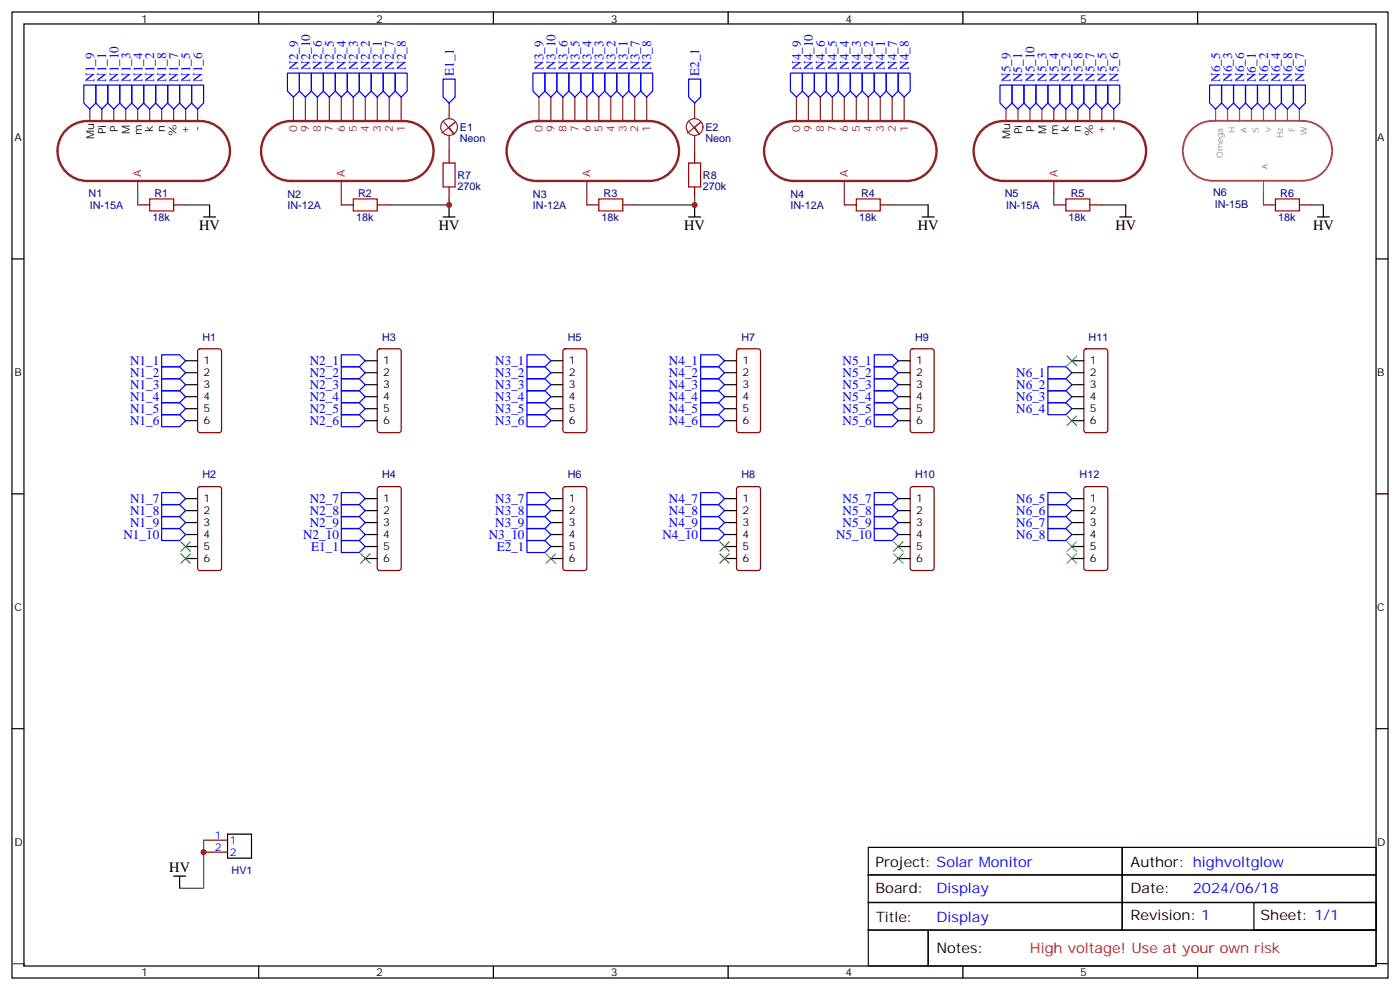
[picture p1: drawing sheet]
<svg xmlns="http://www.w3.org/2000/svg" width="412mm" height="291mm" viewBox="0 0 412 291" stroke-linecap="round" stroke-linejoin="round" font-family="sans-serif">
<g fill="none" stroke="#000" stroke-width=".35">
<path d="M3.5 3.5h405.4v284.4h-405.4zM7.1 7.1h398.2v277.2h-398.2zM76.2 3.5v3.6M145.3 3.5v3.6M214.5 3.5v3.6M283.6 3.5v3.6M352.8 3.5v3.6M3.5 76.2h3.6M60 63.9h3.5M61.7 60.3v3.6M130.5 63.9h3.6M132.3 60.3v3.6"/>
<path d="M202.8 63.9h3.6M204.6 60.3v3.6M271.6 63.9h3.6M273.4 60.3v3.6M329.8 63.9h3.6M331.6 60.3v3.6M388.1 63.9h3.5M389.8 60.3v3.6M405.3 76.2h3.6M54.7 106.2h3.5M54.7 109.7h3.5M54.7 113.2h3.5"/>
<path d="M54.7 116.8h3.5M107.6 106.2h3.5M107.6 109.7h3.5M107.6 113.2h3.5M107.6 116.8h3.5M162.3 106.2h3.5M162.3 109.7h3.5M162.3 113.2h3.5M162.3 116.8h3.5M213.4 106.2h3.6M213.4 109.7h3.6M213.4 113.2h3.6"/>
<path d="M213.4 116.8h3.6M264.6 106.2h3.5M264.6 109.7h3.5M264.6 113.2h3.5M264.6 116.8h3.5M315.7 106.2h3.6M315.7 109.7h3.6M315.7 113.2h3.6M315.7 116.8h3.6M54.7 120.3h3.5M54.7 123.8h3.5M107.6 120.3h3.5"/>
<path d="M107.6 123.8h3.5M162.3 120.3h3.5M162.3 123.8h3.5M213.4 120.3h3.6M213.4 123.8h3.6M264.6 120.3h3.5M264.6 123.8h3.5M315.7 120.3h3.6M315.7 123.8h3.6M3.5 145.3h3.6M54.7 146.8h3.5M54.7 150.3h3.5"/>
<path d="M54.7 153.8h3.5M54.7 157.3h3.5M107.6 146.8h3.5M107.6 150.3h3.5M107.6 153.8h3.5M107.6 157.3h3.5M162.3 146.8h3.5M162.3 150.3h3.5M162.3 153.8h3.5M162.3 157.3h3.5M213.4 146.8h3.6M213.4 150.3h3.6"/>
<path d="M213.4 153.8h3.6M213.4 157.3h3.6M264.6 146.8h3.5M264.6 150.3h3.5M264.6 153.8h3.5M264.6 157.3h3.5M315.7 146.8h3.6M315.7 150.3h3.6M315.7 153.8h3.6M315.7 157.3h3.6M405.3 145.3h3.6M54.7 160.9h3.5"/>
<path d="M54.7 164.4h3.5M107.6 160.9h3.5M107.6 164.4h3.5M162.3 160.9h3.5M162.3 164.4h3.5M213.4 160.9h3.6M213.4 164.4h3.6M264.6 160.9h3.5M264.6 164.4h3.5M315.7 160.9h3.6M315.7 164.4h3.6M3.5 214.5h3.6"/>
<path d="M405.3 214.5h3.6M51.2 257.9h3.5M52.9 257.9v3.5M67 245.5h7.1v7.1h-7.1zM255.8 249.4h74.8v8.1h-74.8zM255.8 257.5h74.8v8.1h-74.8zM330.6 257.5h74.7v8.1h-74.7zM330.6 249.4h74.7v8.1h-74.7zM255.8 265.6h74.8v8.2h-74.8zM255.8 273.8h17.6v10.5h-17.6zM273.4 273.8h131.9v10.5h-131.9zM330.6 265.6h74.7v8.2h-74.7z"/>
<path d="M369.4 265.6h35.9v8.2h-35.9zM7.1 283.6v.7M76.2 284.3v3.6M145.3 284.3v3.6M214.5 284.3v3.6M283.6 284.3v3.6M352.8 284.3v3.6M405.3 283.6h3.6"/>
</g>
<path d="M3.5 283.6h3.6" fill="none" stroke="#090" stroke-width=".35"/>
<path d="M19.5 38.2a8.8 8.8 0 0 1 6.3-2.6h33.1a8.8 8.8 0 0 1 8.8 8.9 8.8 8.8 0 0 1-8.8 8.8h-33.1a8.8 8.8 0 0 1-8.2-5.5 8.8 8.8 0 0 1 1.9-9.6zM79.5 38.2a8.8 8.8 0 0 1 6.2-2.6h33.2a8.8 8.8 0 0 1 8.8 8.9 8.8 8.8 0 0 1-8.8 8.8h-33.2a8.8 8.8 0 0 1-8.1-5.5 8.8 8.8 0 0 1 1.9-9.6zM151.8 38.2a8.8 8.8 0 0 1 6.2-2.6h33.2a8.8 8.8 0 0 1 8.8 8.9 8.8 8.8 0 0 1-8.8 8.8h-33.2a8.8 8.8 0 0 1-8.1-5.5 8.8 8.8 0 0 1 1.9-9.6zM227.7 38.2a8.8 8.8 0 0 1 6.2-2.6h33.2a8.8 8.8 0 0 1 8.8 8.8 8.8 8.8 0 0 1-8.8 8.9h-33.2a8.8 8.8 0 0 1-8.2-5.5 8.8 8.8 0 0 1 2-9.6zM289.4 38.2a8.8 8.8 0 0 1 6.2-2.6h33.2a8.8 8.8 0 0 1 8.8 8.8 8.8 8.8 0 0 1-8.8 8.9h-33.2a8.8 8.8 0 0 1-8.1-5.5 8.8 8.8 0 0 1 1.9-9.6z" fill="none" stroke="#8c2424" stroke-width=".71"/>
<g fill="none" stroke="#8c2424" stroke-width=".35">
<path d="M26.5 32.1v3.5M30 32.1v3.5M33.5 32.1v3.5M37 32.1v3.5M40.6 32.1v3.5M44.1 32.1v3.5M47.6 32.1v3.5M51.2 32.1v3.5M54.7 32.1v3.5M58.2 32.1v3.5M86.4 28.6v7M90 28.6v7"/>
<path d="M93.5 28.6v7M97 28.6v7M100.5 28.6v7M104.1 28.6v7M107.6 28.6v7M111.1 28.6v7M114.7 28.6v7M118.2 28.6v7M130.5 35.6l3.2 3.9-1.4-2.1 1.8-1.4-3.9 3.2M132.3 30.3v4.6M132.3 39.9v4.6M158.7 28.6v7"/>
<path d="M162.3 28.6v7M165.8 28.6v7M169.3 28.6v7M172.9 28.6v7M176.4 28.6v7M179.9 28.6v7M183.4 28.6v7M187 28.6v7M190.5 28.6v7M202.8 35.6l3.2 3.9-1.4-2.1 1.8-1.4-3.9 3.2M204.6 30.3v4.6M204.6 39.9v4.6"/>
<path d="M234.6 28.6v7M238.1 28.6v7M241.7 28.6v7M245.2 28.6v7M248.7 28.6v7M252.2 28.6v7M255.8 28.6v7M259.3 28.6v7M262.8 28.6v7M266.3 28.6v7M296.3 32.1v3.5M299.9 32.1v3.5"/>
<path d="M303.4 32.1v3.5M306.9 32.1v3.5M310.4 32.1v3.5M314 32.1v3.5M317.5 32.1v3.5M321 32.1v3.5M324.6 32.1v3.5M328.1 32.1v3.5M40.6 53.3v3.5M100.5 53.3v7M172.9 53.3v7M248.7 53.3v7"/>
<path d="M310.4 53.3v3.5"/>
<circle cx="132.3" cy="37.4" r="2.47"/>
<circle cx="204.6" cy="37.4" r="2.47"/>
</g>
<path d="M351 38.2a8.8 8.8 0 0 1 6.2-2.6h26.4a8.8 8.8 0 0 1 8.8 8.8 8.8 8.8 0 0 1-8.8 8.8h-26.4a8.8 8.8 0 0 1-8.1-5.4 8.8 8.8 0 0 1 1.9-9.6z" fill="none" stroke="#a64a4a" stroke-width=".56"/>
<path d="M358.1 32.1v3.5M361.6 32.1v3.5M365.1 32.1v3.5M368.7 32.1v3.5M372.2 32.1v3.5M375.7 32.1v3.5M379.2 32.1v3.5M382.8 32.1v3.5M372.2 53.3v3.5" fill="none" stroke="#a64a4a" stroke-width=".35"/>
<path d="M44.1 58.6h7.1v3.5h-7.1zM104.1 58.6h7v3.5h-7zM130.5 48h3.6v7h-3.6zM176.4 58.6h7v3.5h-7zM202.8 48h3.6v7h-3.6zM252.2 58.6h7.1v3.5h-7.1zM314 58.6h7v3.5h-7zM375.7 58.6h7.1v3.5h-7.1z" fill="none" stroke="#a10000" stroke-width=".35"/>
<g fill="none" stroke="#870000" stroke-width=".35">
<path d="M132.3 44.5v3.5M132.3 55v3.6M204.6 44.5v3.5M204.6 55v3.6M40.6 60.3h3.5M51.2 60.3h3.5M100.5 60.3h3.6M111.1 60.3h3.6M172.9 60.3h3.5M183.4 60.3h3.6M248.7 60.3h3.5M259.3 60.3h3.5"/>
<path d="M310.4 60.3h3.6M321 60.3h3.6M372.2 60.3h3.5M382.8 60.3h3.5M58.4 102.9l.5-.2h5.7l.6 .4 .1 23.5-.5 .7-5.9 .1-.6-.5-.1-23.5zM111.4 102.9l.4-.2h5.7l.6 .4 .1 23.5-.5 .7-5.9 .1-.6-.5-.1-23.5zM166 102.9l.5-.2h5.7l.6 .4 .1 23.5-.5 .7-5.9 .1-.6-.5-.1-23.5zM217.2 102.9l.5-.2h5.6l.7 .4v23.5l-.4 .7-5.9 .1-.7-.5v-23.5zM268.3 102.9l.5-.2h5.7l.6 .4 .1 23.5-.5 .7-5.9 .1-.6-.5-.1-23.5zM319.5 102.9l.5-.2h5.6l.7 .4v23.5l-.4 .7-5.9 .1-.7-.5v-23.5zM58.4 143.4l.5-.2h5.7l.6 .5 .1 23.5-.5 .7h-5.9l-.6-.4-.1-23.6zM111.4 143.4l.4-.2h5.7l.6 .5 .1 23.5-.5 .7h-5.9l-.6-.4-.1-23.6z"/>
<path d="M166 143.4l.5-.2h5.7l.6 .5 .1 23.5-.5 .7h-5.9l-.6-.4-.1-23.6zM217.2 143.4l.5-.2h5.6l.7 .5v23.5l-.4 .7h-5.9l-.7-.4v-23.6zM268.3 143.4l.5-.2h5.7l.6 .5 .1 23.5-.5 .7h-5.9l-.6-.4-.1-23.6zM319.5 143.4l.5-.2h5.6l.7 .5v23.5l-.4 .7h-5.9l-.7-.4v-23.6zM60 247.3h7M60 250.8h7"/>
</g>
<path d="M40.6 56.8v3.5M132.3 58.6v1.7h-17.6M204.6 58.6v1.7h-17.6M310.4 56.8v3.5M372.2 56.8v3.5M54.7 60.3h7M262.8 60.3h10.6M324.6 60.3h7M386.3 60.3h3.5M60 247.3v14.1h-7.1" fill="none" stroke="#008700" stroke-width=".35"/>
<g fill="none" stroke="#3c3" stroke-width=".35">
<path d="M314.3 104.8l2.8 2.8M317.1 104.8l-2.8 2.8M314.3 122.4l2.8 2.8M317.1 122.4l-2.8 2.8M53.3 159.5l2.8 2.8M56.1 159.5l-2.8 2.8M212 159.5l2.8 2.8M214.8 159.5l-2.8 2.8M263.2 159.5l2.8 2.8M266 159.5l-2.8 2.8M314.3 159.5l2.8 2.8M317.1 159.5l-2.8 2.8"/>
<path d="M53.3 163l2.8 2.8M56.1 163l-2.8 2.8M106.2 163l2.8 2.8M109 163l-2.8 2.8M160.9 163l2.8 2.8M163.7 163l-2.8 2.8M212 163l2.8 2.8M214.8 163l-2.8 2.8M263.2 163l2.8 2.8M266 163l-2.8 2.8M314.3 163l2.8 2.8M317.1 163l-2.8 2.8"/>
</g>
<g fill="none" stroke="#00f" stroke-width=".35">
<path d="M24.7 25h3.5v5.3l-1.7 1.8-1.8-1.8zM28.2 25h3.5v5.3l-1.7 1.8-1.8-1.8zM31.7 25h3.6v5.3l-1.8 1.8-1.8-1.8zM35.3 25h3.5v5.3l-1.8 1.8-1.7-1.8zM38.8 25h3.5v5.3l-1.7 1.8-1.8-1.8zM42.3 25h3.6v5.3l-1.8 1.8-1.8-1.8zM45.9 25h3.5v5.3l-1.8 1.8-1.7-1.8zM49.4 25h3.5v5.3l-1.7 1.8-1.8-1.8zM52.9 25h3.5v5.3l-1.7 1.8-1.8-1.8zM56.4 25h3.6v5.3l-1.8 1.8-1.8-1.8zM84.7 21.5h3.5v5.3l-1.8 1.8-1.7-1.8zM88.2 21.5h3.5v5.3l-1.7 1.8-1.8-1.8z"/>
<path d="M91.7 21.5h3.5v5.3l-1.7 1.8-1.8-1.8zM95.2 21.5h3.6v5.3l-1.8 1.8-1.8-1.8zM98.8 21.5h3.5v5.3l-1.8 1.8-1.7-1.8zM102.3 21.5h3.5v5.3l-1.7 1.8-1.8-1.8zM105.8 21.5h3.6v5.3l-1.8 1.8-1.8-1.8zM109.4 21.5h3.5v5.3l-1.8 1.8-1.7-1.8zM112.9 21.5h3.5v5.3l-1.7 1.8-1.8-1.8zM116.4 21.5h3.5v5.3l-1.7 1.8-1.8-1.8zM130.5 23.3h3.6v5.3l-1.8 1.7-1.8-1.7zM157 21.5h3.5v5.3l-1.8 1.8-1.7-1.8zM160.5 21.5h3.5v5.3l-1.7 1.8-1.8-1.8zM164 21.5h3.6v5.3l-1.8 1.8-1.8-1.8z"/>
<path d="M167.6 21.5h3.5v5.3l-1.8 1.8-1.7-1.8zM171.1 21.5h3.5v5.3l-1.7 1.8-1.8-1.8zM174.6 21.5h3.6v5.3l-1.8 1.8-1.8-1.8zM178.2 21.5h3.5v5.3l-1.8 1.8-1.7-1.8zM181.7 21.5h3.5v5.3l-1.8 1.8-1.7-1.8zM185.2 21.5h3.5v5.3l-1.7 1.8-1.8-1.8zM188.7 21.5h3.6v5.3l-1.8 1.8-1.8-1.8zM202.8 23.3h3.6v5.3l-1.8 1.7-1.8-1.7zM232.8 21.5h3.6v5.3l-1.8 1.8-1.8-1.8zM236.4 21.5h3.5v5.3l-1.8 1.8-1.7-1.8zM239.9 21.5h3.5v5.3l-1.7 1.8-1.8-1.8zM243.4 21.5h3.5v5.3l-1.7 1.8-1.8-1.8z"/>
<path d="M246.9 21.5h3.6v5.3l-1.8 1.8-1.8-1.8zM250.5 21.5h3.5v5.3l-1.8 1.8-1.7-1.8zM254 21.5h3.5v5.3l-1.7 1.8-1.8-1.8zM257.5 21.5h3.6v5.3l-1.8 1.8-1.8-1.8zM261.1 21.5h3.5v5.3l-1.8 1.8-1.7-1.8zM264.6 21.5h3.5v5.3l-1.8 1.8-1.7-1.8zM294.6 25h3.5v5.3l-1.8 1.8-1.7-1.8zM298.1 25h3.5v5.3l-1.7 1.8-1.8-1.8zM301.6 25h3.6v5.3l-1.8 1.8-1.8-1.8zM305.2 25h3.5v5.3l-1.8 1.8-1.7-1.8zM308.7 25h3.5v5.3l-1.8 1.8-1.7-1.8zM312.2 25h3.5v5.3l-1.7 1.8-1.8-1.8z"/>
<path d="M315.7 25h3.6v5.3l-1.8 1.8-1.8-1.8zM319.3 25h3.5v5.3l-1.8 1.8-1.7-1.8zM322.8 25h3.5v5.3l-1.7 1.8-1.8-1.8zM326.3 25h3.5v5.3l-1.7 1.8-1.8-1.8zM356.3 25h3.5v5.3l-1.7 1.8-1.8-1.8zM359.8 25h3.6v5.3l-1.8 1.8-1.8-1.8zM363.4 25h3.5v5.3l-1.8 1.8-1.7-1.8zM366.9 25h3.5v5.3l-1.7 1.8-1.8-1.8zM370.4 25h3.5v5.3l-1.7 1.8-1.8-1.8zM373.9 25h3.6v5.3l-1.8 1.8-1.8-1.8zM377.5 25h3.5v5.3l-1.8 1.8-1.7-1.8zM381 25h3.5v5.3l-1.7 1.8-1.8-1.8z"/>
<path d="M47.6 104.4h5.3l1.8 1.8-1.8 1.8h-5.3zM47.6 108h5.3l1.8 1.7-1.8 1.8h-5.3zM47.6 111.5h5.3l1.8 1.7-1.8 1.8h-5.3zM47.6 115h5.3l1.8 1.8-1.8 1.7h-5.3zM47.6 118.5h5.3l1.8 1.8-1.8 1.8h-5.3zM100.5 104.4h5.3l1.8 1.8-1.8 1.8h-5.3zM100.5 108h5.3l1.8 1.7-1.8 1.8h-5.3zM100.5 111.5h5.3l1.8 1.7-1.8 1.8h-5.3zM100.5 115h5.3l1.8 1.8-1.8 1.7h-5.3zM100.5 118.5h5.3l1.8 1.8-1.8 1.8h-5.3zM155.2 104.4h5.3l1.8 1.8-1.8 1.8h-5.3zM155.2 108h5.3l1.8 1.7-1.8 1.8h-5.3z"/>
<path d="M155.2 111.5h5.3l1.8 1.7-1.8 1.8h-5.3zM155.2 115h5.3l1.8 1.8-1.8 1.7h-5.3zM155.2 118.5h5.3l1.8 1.8-1.8 1.8h-5.3zM206.4 104.4h5.3l1.7 1.8-1.7 1.8h-5.3zM206.4 108h5.3l1.7 1.7-1.7 1.8h-5.3zM206.4 111.5h5.3l1.7 1.7-1.7 1.8h-5.3zM206.4 115h5.3l1.7 1.8-1.7 1.7h-5.3zM206.4 118.5h5.3l1.7 1.8-1.7 1.8h-5.3zM257.5 104.4h5.3l1.8 1.8-1.8 1.8h-5.3zM257.5 108h5.3l1.8 1.7-1.8 1.8h-5.3zM257.5 111.5h5.3l1.8 1.7-1.8 1.8h-5.3zM257.5 115h5.3l1.8 1.8-1.8 1.7h-5.3z"/>
<path d="M257.5 118.5h5.3l1.8 1.8-1.8 1.8h-5.3zM308.7 118.5h5.3l1.7 1.8-1.7 1.8h-5.3zM308.7 115h5.3l1.7 1.8-1.7 1.7h-5.3zM308.7 111.5h5.3l1.7 1.7-1.7 1.8h-5.3zM308.7 108h5.3l1.7 1.7-1.7 1.8h-5.3zM47.6 122.1h5.3l1.8 1.7-1.8 1.8h-5.3zM100.5 122.1h5.3l1.8 1.7-1.8 1.8h-5.3zM155.2 122.1h5.3l1.8 1.7-1.8 1.8h-5.3zM206.4 122.1h5.3l1.7 1.7-1.7 1.8h-5.3zM257.5 122.1h5.3l1.8 1.7-1.8 1.8h-5.3zM47.6 145h5.3l1.8 1.8-1.8 1.7h-5.3zM47.6 148.5h5.3l1.8 1.8-1.8 1.7h-5.3z"/>
<path d="M47.6 152h5.3l1.8 1.8-1.8 1.8h-5.3zM47.6 155.6h5.3l1.8 1.7-1.8 1.8h-5.3zM100.5 145h5.3l1.8 1.8-1.8 1.7h-5.3zM100.5 148.5h5.3l1.8 1.8-1.8 1.7h-5.3zM100.5 152h5.3l1.8 1.8-1.8 1.8h-5.3zM100.5 155.6h5.3l1.8 1.7-1.8 1.8h-5.3zM100.5 159.1h5.3l1.8 1.8-1.8 1.7h-5.3zM155.2 145h5.3l1.8 1.8-1.8 1.7h-5.3zM155.2 148.5h5.3l1.8 1.8-1.8 1.7h-5.3zM155.2 152h5.3l1.8 1.8-1.8 1.8h-5.3zM155.2 155.6h5.3l1.8 1.7-1.8 1.8h-5.3zM155.2 159.1h5.3l1.8 1.8-1.8 1.7h-5.3z"/>
<path d="M206.4 145h5.3l1.7 1.8-1.7 1.7h-5.3zM206.4 148.5h5.3l1.7 1.8-1.7 1.7h-5.3zM206.4 152h5.3l1.7 1.8-1.7 1.8h-5.3zM206.4 155.6h5.3l1.7 1.7-1.7 1.8h-5.3zM257.5 145h5.3l1.8 1.8-1.8 1.7h-5.3zM257.5 148.5h5.3l1.8 1.8-1.8 1.7h-5.3zM257.5 152h5.3l1.8 1.8-1.8 1.8h-5.3zM257.5 155.6h5.3l1.8 1.7-1.8 1.8h-5.3zM308.7 155.6h5.3l1.7 1.7-1.7 1.8h-5.3zM308.7 152h5.3l1.7 1.8-1.7 1.8h-5.3zM308.7 145h5.3l1.7 1.8-1.7 1.7h-5.3zM308.7 148.5h5.3l1.7 1.8-1.7 1.7h-5.3z"/>
</g>
<g fill="#c00">
<circle cx="132.3" cy="60.3" r=".88"/>
<circle cx="204.6" cy="60.3" r=".88"/>
<circle cx="60" cy="250.8" r=".88"/>
</g>
<g font-size="4.2">
<text x="58.7" y="67.8">HV</text>
<text x="129.3" y="67.8">HV</text>
<text x="201.6" y="67.8">HV</text>
<text x="270.4" y="67.8">HV</text>
<text x="328.6" y="67.8">HV</text>
<text x="386.8" y="67.8">HV</text>
<text x="49.9" y="256.7">HV</text>
<text x="257.9" y="255.1">Project: Solar Monitor</text>
<text x="333" y="255.1">Author: highvoltglow</text>
<text x="257.9" y="262.8">Board:</text>
<text x="333" y="262.8">Date:</text>
<text x="258.1" y="271.3">Title:</text>
<text x="333" y="270.9">Revision: 1</text>
<text x="371.3" y="270.9">Sheet: 1/1</text>
<text x="275.9" y="280.5">Notes:</text>
</g>
<g font-size="4.2" fill="#00f">
<text x="275.9" y="262.8">Display</text>
<text x="351.4" y="262.8">2024/06/18</text>
<text x="275.9" y="271.3">Display</text>
</g>
<text font-size="4.2" fill="#f00" x="303.4" y="280.5">High voltage! Use at your own risk</text>
<g font-size="3.9" fill="#00f">
<text x="87.8" y="20.6" transform="rotate(-90 87.8 20.6)">N2_9</text>
<text x="91.3" y="20.6" transform="rotate(-90 91.3 20.6)">N2_10</text>
<text x="94.8" y="20.6" transform="rotate(-90 94.8 20.6)">N2_6</text>
<text x="98.4" y="20.6" transform="rotate(-90 98.4 20.6)">N2_5</text>
<text x="101.9" y="20.6" transform="rotate(-90 101.9 20.6)">N2_4</text>
<text x="105.4" y="20.6" transform="rotate(-90 105.4 20.6)">N2_3</text>
<text x="109" y="20.6" transform="rotate(-90 109 20.6)">N2_2</text>
<text x="112.5" y="20.6" transform="rotate(-90 112.5 20.6)">N2_1</text>
<text x="116" y="20.6" transform="rotate(-90 116 20.6)">N2_7</text>
<text x="119.5" y="20.6" transform="rotate(-90 119.5 20.6)">N2_8</text>
<text x="133.6" y="22.3" transform="rotate(-90 133.6 22.3)">E1_1</text>
<text x="160.1" y="20.6" transform="rotate(-90 160.1 20.6)">N3_9</text>
<text x="163.6" y="20.6" transform="rotate(-90 163.6 20.6)">N3_10</text>
<text x="167.2" y="20.6" transform="rotate(-90 167.2 20.6)">N3_6</text>
<text x="170.7" y="20.6" transform="rotate(-90 170.7 20.6)">N3_5</text>
<text x="174.2" y="20.6" transform="rotate(-90 174.2 20.6)">N3_4</text>
<text x="177.7" y="20.6" transform="rotate(-90 177.7 20.6)">N3_3</text>
<text x="181.3" y="20.6" transform="rotate(-90 181.3 20.6)">N3_2</text>
<text x="184.8" y="20.6" transform="rotate(-90 184.8 20.6)">N3_1</text>
<text x="188.3" y="20.6" transform="rotate(-90 188.3 20.6)">N3_7</text>
<text x="191.9" y="20.6" transform="rotate(-90 191.9 20.6)">N3_8</text>
<text x="206" y="22.3" transform="rotate(-90 206 22.3)">E2_1</text>
<text x="236" y="20.6" transform="rotate(-90 236 20.6)">N4_9</text>
<text x="239.5" y="20.6" transform="rotate(-90 239.5 20.6)">N4_10</text>
<text x="243" y="20.6" transform="rotate(-90 243 20.6)">N4_6</text>
<text x="246.5" y="20.6" transform="rotate(-90 246.5 20.6)">N4_5</text>
<text x="250.1" y="20.6" transform="rotate(-90 250.1 20.6)">N4_4</text>
<text x="253.6" y="20.6" transform="rotate(-90 253.6 20.6)">N4_3</text>
<text x="257.1" y="20.6" transform="rotate(-90 257.1 20.6)">N4_2</text>
<text x="260.6" y="20.6" transform="rotate(-90 260.6 20.6)">N4_1</text>
<text x="264.2" y="20.6" transform="rotate(-90 264.2 20.6)">N4_7</text>
<text x="267.7" y="20.6" transform="rotate(-90 267.7 20.6)">N4_8</text>
<text x="27.8" y="24.1" transform="rotate(-90 27.8 24.1)">N1_9</text>
<text x="31.3" y="24.1" transform="rotate(-90 31.3 24.1)">N1_1</text>
<text x="34.9" y="24.1" transform="rotate(-90 34.9 24.1)">N1_10</text>
<text x="38.4" y="24.1" transform="rotate(-90 38.4 24.1)">N1_3</text>
<text x="41.9" y="24.1" transform="rotate(-90 41.9 24.1)">N1_4</text>
<text x="45.5" y="24.1" transform="rotate(-90 45.5 24.1)">N1_2</text>
<text x="49" y="24.1" transform="rotate(-90 49 24.1)">N1_8</text>
<text x="52.5" y="24.1" transform="rotate(-90 52.5 24.1)">N1_7</text>
<text x="56" y="24.1" transform="rotate(-90 56 24.1)">N1_5</text>
<text x="59.6" y="24.1" transform="rotate(-90 59.6 24.1)">N1_6</text>
<text x="297.7" y="24.1" transform="rotate(-90 297.7 24.1)">N5_9</text>
<text x="301.1" y="24.2" transform="rotate(-90 301.1 24.2)">N5_1</text>
<text x="304.7" y="24.1" transform="rotate(-90 304.7 24.1)">N5_10</text>
<text x="308.3" y="24.1" transform="rotate(-90 308.3 24.1)">N5_3</text>
<text x="311.8" y="24.1" transform="rotate(-90 311.8 24.1)">N5_4</text>
<text x="315.3" y="24.1" transform="rotate(-90 315.3 24.1)">N5_2</text>
<text x="318.9" y="24.1" transform="rotate(-90 318.9 24.1)">N5_8</text>
<text x="322.4" y="24.1" transform="rotate(-90 322.4 24.1)">N5_7</text>
<text x="325.9" y="24.1" transform="rotate(-90 325.9 24.1)">N5_5</text>
<text x="329.4" y="24.1" transform="rotate(-90 329.4 24.1)">N5_6</text>
<text x="359.4" y="24.1" transform="rotate(-90 359.4 24.1)">N6_5</text>
<text x="363" y="24.1" transform="rotate(-90 363 24.1)">N6_3</text>
<text x="366.5" y="24.1" transform="rotate(-90 366.5 24.1)">N6_6</text>
<text x="369.9" y="24.2" transform="rotate(-90 369.9 24.2)">N6_1</text>
<text x="373.5" y="24.1" transform="rotate(-90 373.5 24.1)">N6_2</text>
<text x="377.1" y="24.1" transform="rotate(-90 377.1 24.1)">N6_4</text>
<text x="380.6" y="24.1" transform="rotate(-90 380.6 24.1)">N6_8</text>
<text x="384.1" y="24.1" transform="rotate(-90 384.1 24.1)">N6_7</text>
<text x="38.3" y="107.4">N1_1</text>
<text x="91.2" y="107.4">N2_1</text>
<text x="145.9" y="107.4">N3_1</text>
<text x="197.1" y="107.4">N4_1</text>
<text x="248.2" y="107.4">N5_1</text>
<text x="38.3" y="110.9">N1_2</text>
<text x="91.2" y="110.9">N2_2</text>
<text x="145.9" y="110.9">N3_2</text>
<text x="197.1" y="110.9">N4_2</text>
<text x="248.2" y="110.9">N5_2</text>
<text x="299.4" y="110.9">N6_1</text>
<text x="38.3" y="114.4">N1_3</text>
<text x="38.3" y="117.9">N1_4</text>
<text x="91.2" y="114.5">N2_3</text>
<text x="91.2" y="118">N2_4</text>
<text x="145.9" y="114.5">N3_3</text>
<text x="145.9" y="118">N3_4</text>
<text x="197.1" y="114.5">N4_3</text>
<text x="197.1" y="118">N4_4</text>
<text x="248.2" y="114.4">N5_3</text>
<text x="248.2" y="117.9">N5_4</text>
<text x="299.4" y="118">N6_3</text>
<text x="299.4" y="114.5">N6_2</text>
<text x="38.3" y="121.5">N1_5</text>
<text x="38.3" y="125">N1_6</text>
<text x="91.2" y="121.5">N2_5</text>
<text x="91.2" y="125">N2_6</text>
<text x="145.9" y="121.5">N3_5</text>
<text x="145.9" y="125">N3_6</text>
<text x="197.1" y="121.5">N4_5</text>
<text x="197.1" y="125">N4_6</text>
<text x="248.2" y="121.5">N5_5</text>
<text x="248.2" y="125">N5_6</text>
<text x="299.4" y="121.5">N6_4</text>
<text x="38.3" y="147.9">N1_7</text>
<text x="91.2" y="148">N2_7</text>
<text x="145.9" y="148">N3_7</text>
<text x="197.1" y="148">N4_7</text>
<text x="248.2" y="147.9">N5_7</text>
<text x="299.4" y="148">N6_5</text>
<text x="38.3" y="151.4">N1_8</text>
<text x="38.3" y="155">N1_9</text>
<text x="91.2" y="151.5">N2_8</text>
<text x="91.2" y="155">N2_9</text>
<text x="145.9" y="151.5">N3_8</text>
<text x="145.9" y="155">N3_9</text>
<text x="197.1" y="151.5">N4_8</text>
<text x="197.1" y="155">N4_9</text>
<text x="248.2" y="151.4">N5_8</text>
<text x="248.2" y="155">N5_9</text>
<text x="299.4" y="155">N6_7</text>
<text x="299.4" y="151.5">N6_6</text>
<text x="36.4" y="158.5">N1_10</text>
<text x="89.3" y="158.5">N2_10</text>
<text x="144" y="158.5">N3_10</text>
<text x="195.1" y="158.5">N4_10</text>
<text x="246.3" y="158.5">N5_10</text>
<text x="299.4" y="158.5">N6_8</text>
<text x="91.6" y="162.1">E1_1</text>
<text x="146.3" y="162.1">E2_1</text>
</g>
<g font-size="3.2">
<text x="41.6" y="6.7">1</text>
<text x="110.8" y="6.7">2</text>
<text x="179.9" y="6.7">3</text>
<text x="249.1" y="6.7">4</text>
<text x="318.2" y="6.7">5</text>
<text x="4.2" y="41.6">A</text>
<text x="27.7" y="41" transform="rotate(-90 27.7 41)">Mu</text>
<text x="31.2" y="39.6" transform="rotate(-90 31.2 39.6)">Pi</text>
<text x="34.7" y="39" transform="rotate(-90 34.7 39)">P</text>
<text x="38.3" y="39.5" transform="rotate(-90 38.3 39.5)">M</text>
<text x="41.8" y="39.8" transform="rotate(-90 41.8 39.8)">m</text>
<text x="45" y="39" transform="rotate(-90 45 39)">k</text>
<text x="48.5" y="39" transform="rotate(-90 48.5 39)">n</text>
<text x="52" y="40.1" transform="rotate(-90 52 40.1)">%</text>
<text x="55.6" y="39.4" transform="rotate(-90 55.6 39.4)">+</text>
<text x="59.1" y="38.5" transform="rotate(-90 59.1 38.5)">-</text>
<text x="297.6" y="41" transform="rotate(-90 297.6 41)">Mu</text>
<text x="301.1" y="39.6" transform="rotate(-90 301.1 39.6)">Pi</text>
<text x="304.6" y="39" transform="rotate(-90 304.6 39)">P</text>
<text x="308.2" y="39.5" transform="rotate(-90 308.2 39.5)">M</text>
<text x="311.7" y="39.8" transform="rotate(-90 311.7 39.8)">m</text>
<text x="314.9" y="39" transform="rotate(-90 314.9 39)">k</text>
<text x="318.4" y="39" transform="rotate(-90 318.4 39)">n</text>
<text x="321.9" y="40.1" transform="rotate(-90 321.9 40.1)">%</text>
<text x="325.4" y="39.4" transform="rotate(-90 325.4 39.4)">+</text>
<text x="329" y="38.5" transform="rotate(-90 329 38.5)">-</text>
<text x="405.7" y="41.6">A</text>
<text x="60" y="107.2">1</text>
<text x="112.9" y="107.2">1</text>
<text x="167.6" y="107.2">1</text>
<text x="218.7" y="107.2">1</text>
<text x="269.9" y="107.2">1</text>
<text x="321" y="107.2">1</text>
<text x="4.2" y="110.8">B</text>
<text x="60" y="110.8">2</text>
<text x="112.9" y="110.8">2</text>
<text x="167.6" y="110.8">2</text>
<text x="218.7" y="110.8">2</text>
<text x="269.9" y="110.8">2</text>
<text x="321" y="110.8">2</text>
<text x="405.7" y="110.8">B</text>
<text x="60" y="114.3">3</text>
<text x="60" y="117.8">4</text>
<text x="112.9" y="114.3">3</text>
<text x="112.9" y="117.8">4</text>
<text x="167.6" y="114.3">3</text>
<text x="167.6" y="117.8">4</text>
<text x="218.7" y="114.3">3</text>
<text x="218.7" y="117.8">4</text>
<text x="269.9" y="114.3">3</text>
<text x="269.9" y="117.8">4</text>
<text x="321" y="114.3">3</text>
<text x="321" y="117.8">4</text>
<text x="60" y="121.4">5</text>
<text x="60" y="124.9">6</text>
<text x="112.9" y="121.4">5</text>
<text x="112.9" y="124.9">6</text>
<text x="167.6" y="121.4">5</text>
<text x="167.6" y="124.9">6</text>
<text x="218.7" y="121.4">5</text>
<text x="218.7" y="124.9">6</text>
<text x="269.9" y="121.4">5</text>
<text x="269.9" y="124.9">6</text>
<text x="321" y="121.4">5</text>
<text x="321" y="124.9">6</text>
<text x="60" y="147.8">1</text>
<text x="112.9" y="147.8">1</text>
<text x="167.6" y="147.8">1</text>
<text x="218.7" y="147.8">1</text>
<text x="269.9" y="147.8">1</text>
<text x="321" y="147.8">1</text>
<text x="60" y="151.3">2</text>
<text x="60" y="154.9">3</text>
<text x="112.9" y="151.3">2</text>
<text x="112.9" y="154.9">3</text>
<text x="167.6" y="151.3">2</text>
<text x="167.6" y="154.9">3</text>
<text x="218.7" y="151.3">2</text>
<text x="218.7" y="154.9">3</text>
<text x="269.9" y="151.3">2</text>
<text x="269.9" y="154.9">3</text>
<text x="321" y="151.3">2</text>
<text x="321" y="154.9">3</text>
<text x="60" y="158.4">4</text>
<text x="60" y="161.9">5</text>
<text x="112.9" y="158.4">4</text>
<text x="112.9" y="161.9">5</text>
<text x="167.6" y="158.4">4</text>
<text x="167.6" y="161.9">5</text>
<text x="218.7" y="158.4">4</text>
<text x="218.7" y="161.9">5</text>
<text x="269.9" y="158.4">4</text>
<text x="269.9" y="161.9">5</text>
<text x="321" y="158.4">4</text>
<text x="321" y="161.9">5</text>
<text x="60" y="165.5">6</text>
<text x="112.9" y="165.5">6</text>
<text x="167.6" y="165.5">6</text>
<text x="218.7" y="165.5">6</text>
<text x="269.9" y="165.5">6</text>
<text x="321" y="165.5">6</text>
<text x="4.2" y="179.9">C</text>
<text x="405.7" y="179.9">C</text>
<text x="4.2" y="249.1">D</text>
<text x="405.7" y="249.1">D</text>
<text x="41.6" y="287.2">1</text>
<text x="110.8" y="287.2">2</text>
<text x="179.9" y="287.2">3</text>
<text x="249.1" y="287.2">4</text>
<text x="318.2" y="287.2">5</text>
</g>
<g font-size="3.2" fill="#8d2323">
<text x="87.5" y="38.7" transform="rotate(-90 87.5 38.7)">0</text>
<text x="91" y="38.7" transform="rotate(-90 91 38.7)">9</text>
<text x="94.5" y="38.7" transform="rotate(-90 94.5 38.7)">8</text>
<text x="98.1" y="38.7" transform="rotate(-90 98.1 38.7)">7</text>
<text x="101.6" y="38.7" transform="rotate(-90 101.6 38.7)">6</text>
<text x="105.1" y="38.7" transform="rotate(-90 105.1 38.7)">5</text>
<text x="108.7" y="38.7" transform="rotate(-90 108.7 38.7)">4</text>
<text x="112.2" y="38.7" transform="rotate(-90 112.2 38.7)">3</text>
<text x="115.7" y="38.7" transform="rotate(-90 115.7 38.7)">2</text>
<text x="119.2" y="38.7" transform="rotate(-90 119.2 38.7)">1</text>
<text x="159.8" y="38.7" transform="rotate(-90 159.8 38.7)">0</text>
<text x="163.3" y="38.7" transform="rotate(-90 163.3 38.7)">9</text>
<text x="166.9" y="38.7" transform="rotate(-90 166.9 38.7)">8</text>
<text x="170.4" y="38.7" transform="rotate(-90 170.4 38.7)">7</text>
<text x="173.9" y="38.7" transform="rotate(-90 173.9 38.7)">6</text>
<text x="177.4" y="38.7" transform="rotate(-90 177.4 38.7)">5</text>
<text x="181" y="38.7" transform="rotate(-90 181 38.7)">4</text>
<text x="184.5" y="38.7" transform="rotate(-90 184.5 38.7)">3</text>
<text x="188" y="38.7" transform="rotate(-90 188 38.7)">2</text>
<text x="191.6" y="38.7" transform="rotate(-90 191.6 38.7)">1</text>
<text x="235.7" y="38.7" transform="rotate(-90 235.7 38.7)">0</text>
<text x="239.2" y="38.7" transform="rotate(-90 239.2 38.7)">9</text>
<text x="242.7" y="38.7" transform="rotate(-90 242.7 38.7)">8</text>
<text x="246.2" y="38.7" transform="rotate(-90 246.2 38.7)">7</text>
<text x="249.8" y="38.7" transform="rotate(-90 249.8 38.7)">6</text>
<text x="253.3" y="38.7" transform="rotate(-90 253.3 38.7)">5</text>
<text x="256.8" y="38.7" transform="rotate(-90 256.8 38.7)">4</text>
<text x="260.3" y="38.7" transform="rotate(-90 260.3 38.7)">3</text>
<text x="263.9" y="38.7" transform="rotate(-90 263.9 38.7)">2</text>
<text x="267.4" y="38.7" transform="rotate(-90 267.4 38.7)">1</text>
<text x="41.6" y="52.2" transform="rotate(-90 41.6 52.2)">A</text>
<text x="101.6" y="52.2" transform="rotate(-90 101.6 52.2)">A</text>
<text x="173.9" y="52.2" transform="rotate(-90 173.9 52.2)">A</text>
<text x="249.8" y="52.2" transform="rotate(-90 249.8 52.2)">A</text>
<text x="311.5" y="52.2" transform="rotate(-90 311.5 52.2)">A</text>
</g>
<g font-size="3.2" fill="#000080">
<text x="135.5" y="41.8">Neon</text>
<text x="135.5" y="38.5">E1</text>
<text x="207.8" y="41.8">Neon</text>
<text x="207.8" y="38.5">E2</text>
<text x="134.8" y="52.6">R7</text>
<text x="207.1" y="52.6">R8</text>
<text x="26.1" y="57.9">N1</text>
<text x="45.5" y="57.9">R1</text>
<text x="84.7" y="58.2">N2</text>
<text x="105.5" y="57.9">R2</text>
<text x="134.8" y="55.9">270k</text>
<text x="157" y="58.2">N3</text>
<text x="177.8" y="57.9">R3</text>
<text x="207.1" y="55.9">270k</text>
<text x="232.8" y="58.2">N4</text>
<text x="253.7" y="57.9">R4</text>
<text x="296" y="57.9">N5</text>
<text x="315.4" y="57.9">R5</text>
<text x="357.4" y="57.6">N6</text>
<text x="377.1" y="57.9">R6</text>
<text x="26.5" y="61.5">IN-15A</text>
<text x="44.9" y="65">18k</text>
<text x="84.7" y="61.5">IN-12A</text>
<text x="104.9" y="65">18k</text>
<text x="157" y="61.5">IN-12A</text>
<text x="177.2" y="65">18k</text>
<text x="232.8" y="61.5">IN-12A</text>
<text x="253.1" y="65">18k</text>
<text x="296.3" y="61.5">IN-15A</text>
<text x="314.8" y="65">18k</text>
<text x="357.9" y="61.1">IN-15B</text>
<text x="376.5" y="65">18k</text>
<text x="59.6" y="100.3">H1</text>
<text x="112.5" y="100.3">H3</text>
<text x="167.2" y="100.3">H5</text>
<text x="218.4" y="100.3">H7</text>
<text x="269.5" y="100.3">H9</text>
<text x="320.7" y="100.3">H11</text>
<text x="59.6" y="140.8">H2</text>
<text x="112.5" y="140.8">H4</text>
<text x="167.2" y="140.8">H6</text>
<text x="218.4" y="140.8">H8</text>
<text x="269.5" y="140.8">H10</text>
<text x="318" y="140.8">H12</text>
<text x="68.2" y="257.3">HV1</text>
</g>
<g font-size="3.2" fill="#00f">
<text x="63.2" y="246.9">1</text>
<text x="63.2" y="250.5">2</text>
<text x="67.7" y="248.4">1</text>
<text x="67.7" y="251.9">2</text>
</g>
<g font-size="2.5" fill="#838383">
<text x="363.7" y="39.2" transform="rotate(-90 363.7 39.2)">H</text>
<text x="367.3" y="39.1" transform="rotate(-90 367.3 39.1)">A</text>
<text x="370.8" y="39.1" transform="rotate(-90 370.8 39.1)">S</text>
<text x="374.3" y="38.9" transform="rotate(-90 374.3 38.9)">v</text>
<text x="377.8" y="40.8" transform="rotate(-90 377.8 40.8)">Hz</text>
<text x="381.4" y="38.9" transform="rotate(-90 381.4 38.9)">F</text>
<text x="384.9" y="39.9" transform="rotate(-90 384.9 39.9)">W</text>
<text x="360.2" y="46.4" transform="rotate(-90 360.2 46.4)">Omega</text>
</g>
<text font-size="2.1" fill="#a54b4b" x="373.2" y="49.8" transform="rotate(-90 373.2 49.8)">A</text>
</svg>
